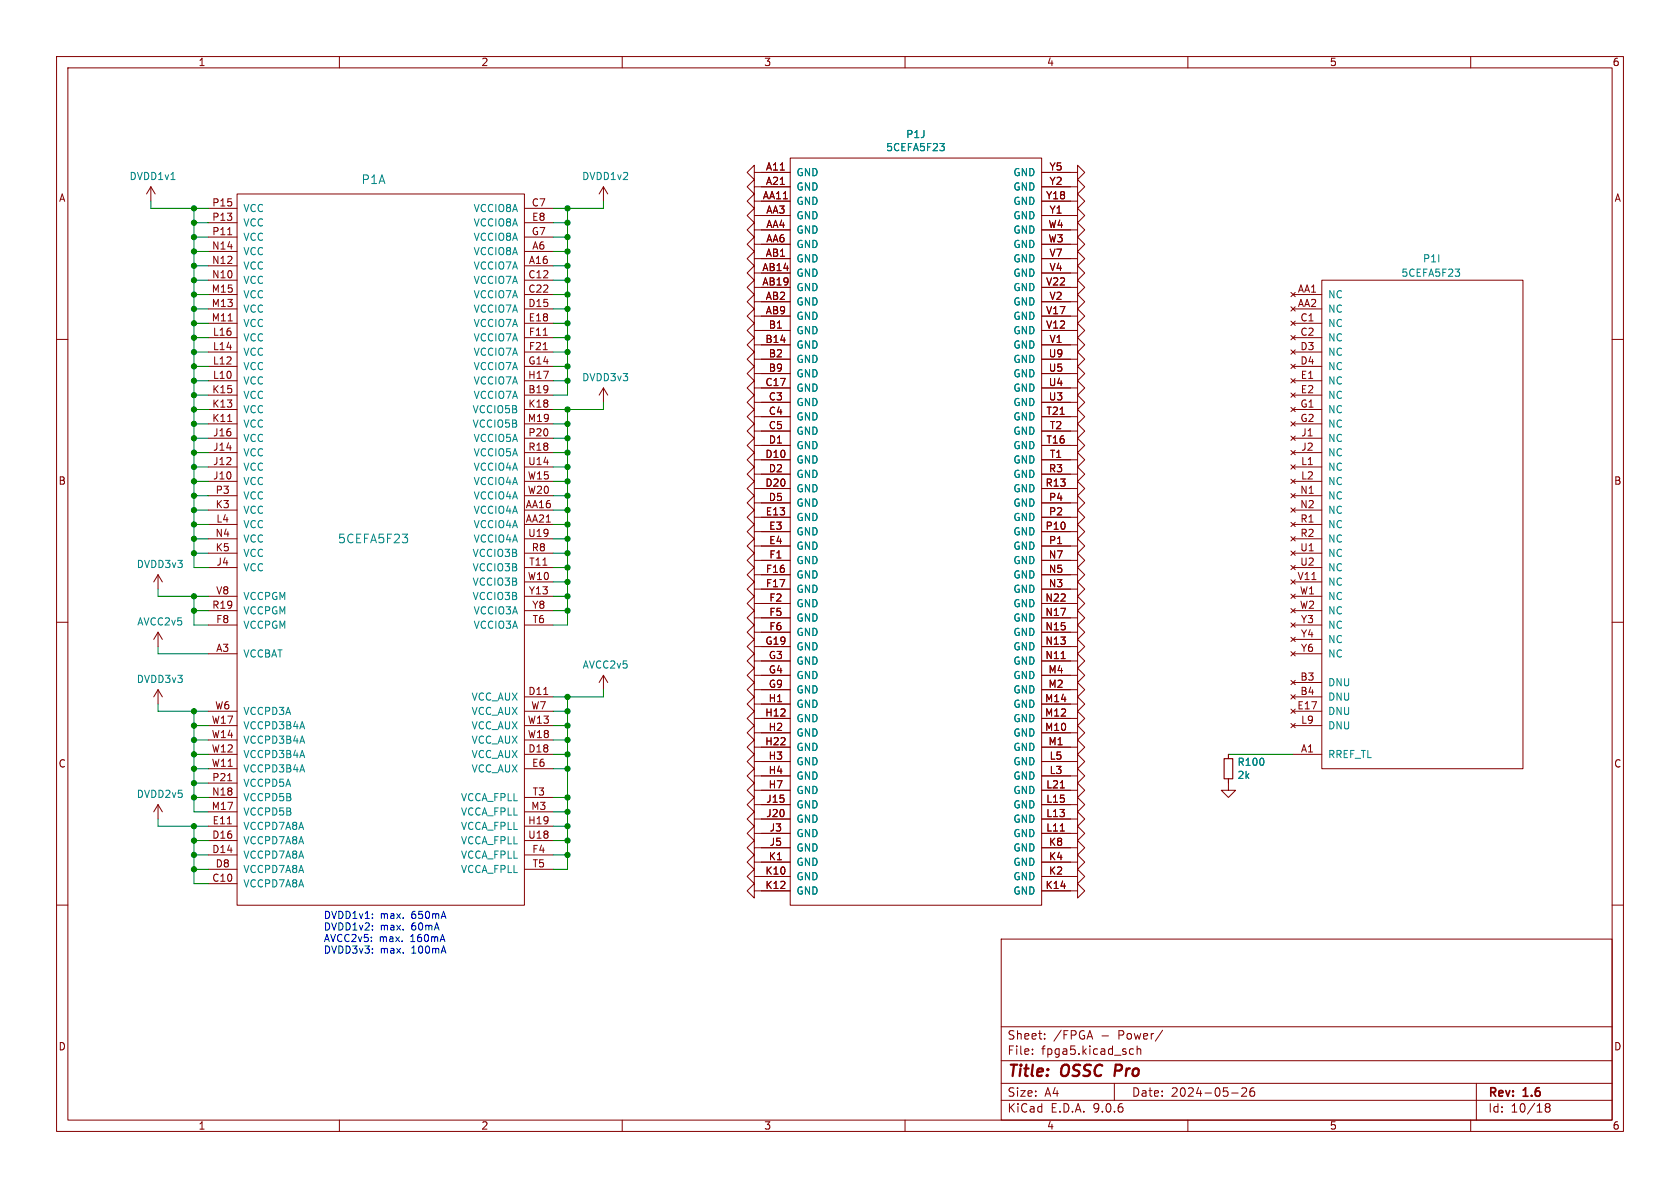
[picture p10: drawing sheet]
<svg xmlns="http://www.w3.org/2000/svg" width="297mm" height="210mm" viewBox="0 0 297 210" stroke-linecap="round" stroke-linejoin="round" font-family="sans-serif">
<g fill="none" stroke="#840000" stroke-width=".18">
<path d="M10 10h277v190h-277zM12 12h273v186h-273zM60 10v2M110 10v2M160 10v2M210 10v2M260 10v2M26.7 33l-.8 1.3M26.7 33l.7 1.3M26.7 33v2.6M36.8 36.8h5.1M36.8 39.4h5.1"/>
<path d="M41.9 34.3h50.8v125.7h-50.8zM92.7 36.8h5.1M92.7 39.4h5.1M106.7 33v2.6M106.7 33l-.8 1.3M106.7 33l.7 1.3M133.3 38.1v-1.3l-1.2 1.3 1.2 1.3v-1.3h6.4M133.3 35.6v-1.3l-1.2 1.3 1.2 1.2v-1.2h6.4M133.3 33v-1.2l-1.2 1.2 1.2 1.3v-1.3h6.4M133.3 30.5v-1.3l-1.2 1.3 1.2 1.3v-1.3h6.4M139.7 27.9h44.4v132.1h-44.4zM184.1 33h6.4v1.3l1.3-1.3-1.3-1.2v1.2"/>
<path d="M184.1 38.1h6.4v1.3l1.3-1.3-1.3-1.3v1.3M184.1 30.5h6.4v1.3l1.3-1.3-1.3-1.3v1.3M184.1 35.6h6.4v1.2l1.3-1.2-1.3-1.3v1.3M36.8 52.1h5.1M36.8 54.6h5.1M36.8 57.2h5.1M36.8 59.7h5.1M36.8 41.9h5.1M36.8 44.5h5.1M36.8 47h5.1M36.8 49.5h5.1M40.2 41.5h.8"/>
<path d="M40.3 56.7h.8M92.7 52.1h5.1M92.7 54.6h5.1M92.7 57.2h5.1M92.7 59.7h5.1M92.7 41.9h5.1M92.7 44.5h5.1M92.7 47h5.1M92.7 49.5h5.1M96 59.3h.8M133.3 55.9v-1.3l-1.2 1.3 1.2 1.3v-1.3h6.4M133.3 53.3v-1.2l-1.2 1.2 1.2 1.3v-1.3h6.4"/>
<path d="M133.3 43.2v-1.3l-1.2 1.3 1.2 1.3v-1.3h6.4M133.3 50.8v-1.3l-1.2 1.3 1.2 1.3v-1.3h6.4M133.3 48.3v-1.3l-1.2 1.3 1.2 1.2v-1.2h6.4M133.3 45.7v-1.2l-1.2 1.2 1.2 1.3v-1.3h6.4M133.3 58.4v-1.2l-1.2 1.2 1.2 1.3v-1.3h6.4M133.3 40.6v-1.2l-1.2 1.2 1.2 1.3v-1.3h6.4M184.1 48.3h6.4v1.2l1.3-1.2-1.3-1.3v1.3M184.1 53.3h6.4v1.3l1.3-1.3-1.3-1.2v1.2M184.1 50.8h6.4v1.3l1.3-1.3-1.3-1.3v1.3M184.1 55.9h6.4v1.3l1.3-1.3-1.3-1.3v1.3M184.1 58.4h6.4v1.3l1.3-1.3-1.3-1.2v1.2M184.1 43.2h6.4v1.3l1.3-1.3-1.3-1.3v1.3"/>
<path d="M184.1 45.7h6.4v1.3l1.3-1.3-1.3-1.2v1.2M184.1 40.6h6.4v1.3l1.3-1.3-1.3-1.2v1.2M228.2 51.7l.8 .8M228.2 54.2l.8 .8M228.2 56.8l.8 .7M228.2 59.3l.8 .8M228.6 52.1h5.1M228.6 54.6h5.1M228.6 57.2h5.1M228.6 59.7h5.1M229 51.7l-.8 .8M229 54.2l-.8 .8"/>
<path d="M229 56.8l-.8 .7M229 59.3l-.8 .8M233.7 49.5h35.5v86.4h-35.5zM10 60h2M36.8 62.2h5.1M36.8 64.8h5.1M36.8 67.3h5.1M36.8 69.9h5.1M36.8 72.4h5.1M36.8 74.9h5.1M36.8 77.5h5.1M40.2 74.5h.8"/>
<path d="M92.7 62.2h5.1M92.7 64.8h5.1M92.7 67.3h5.1M92.7 69.9h5.1M92.7 72.4h5.1M92.7 74.9h5.1M92.7 77.5h5.1M96 61.8h.8M106.7 68.6v2.5M106.7 68.6l-.8 1.3M106.7 68.6l.7 1.3M133.3 76.2v-1.3l-1.2 1.3 1.2 1.3v-1.3h6.4"/>
<path d="M133.3 78.7v-1.2l-1.2 1.2 1.2 1.3v-1.3h6.4M133.3 61v-1.3l-1.2 1.3 1.2 1.2v-1.2h6.4M133.3 63.5v-1.3l-1.2 1.3 1.2 1.3v-1.3h6.4M133.3 73.7v-1.3l-1.2 1.3 1.2 1.2v-1.2h6.4M133.3 68.6v-1.3l-1.2 1.3 1.2 1.3v-1.3h6.4M133.3 71.1v-1.2l-1.2 1.2 1.2 1.3v-1.3h6.4M133.3 66v-1.2l-1.2 1.2 1.2 1.3v-1.3h6.4M184.1 66h6.4v1.3l1.3-1.3-1.3-1.2v1.2M184.1 73.7h6.4v1.2l1.3-1.2-1.3-1.3v1.3M184.1 71.1h6.4v1.3l1.3-1.3-1.3-1.2v1.2M184.1 68.6h6.4v1.3l1.3-1.3-1.3-1.3v1.3M184.1 76.2h6.4v1.3l1.3-1.3-1.3-1.3v1.3"/>
<path d="M184.1 63.5h6.4v1.3l1.3-1.3-1.3-1.3v1.3M184.1 61h6.4v1.2l1.3-1.2-1.3-1.3v1.3M184.1 78.7h6.4v1.3l1.3-1.3-1.3-1.2v1.2M228.2 61.8l.8 .8M228.2 64.4l.8 .8M228.2 66.9l.8 .8M228.2 69.5l.8 .7M228.2 72l.8 .8M228.2 74.5l.8 .8M228.2 77.1l.8 .8M228.2 79.6l.8 .8M228.6 62.2h5.1"/>
<path d="M228.6 64.8h5.1M228.6 67.3h5.1M228.6 69.9h5.1M228.6 72.4h5.1M228.6 74.9h5.1M228.6 77.5h5.1M229 61.8l-.8 .8M229 64.4l-.8 .8M229 66.9l-.8 .8M229 69.5l-.8 .7M229 72l-.8 .8M229 74.5l-.8 .8"/>
<path d="M229 77.1l-.8 .8M229 79.6l-.8 .8M285 60h2M36.8 80h5.1M36.8 82.6h5.1M36.8 85.1h5.1M36.8 87.6h5.1M36.8 90.2h5.1M36.8 92.7h5.1M36.8 95.3h5.1M36.8 97.8h5.1M92.7 80h5.1"/>
<path d="M92.7 82.6h5.1M92.7 85.1h5.1M92.7 87.6h5.1M92.7 90.2h5.1M92.7 92.7h5.1M92.7 95.3h5.1M92.7 97.8h5.1M133.3 99.1v-1.3l-1.2 1.3 1.2 1.2v-1.2h6.4M133.3 94v-1.3l-1.2 1.3 1.2 1.3v-1.3h6.4M133.3 91.4v-1.2l-1.2 1.2 1.2 1.3v-1.3h6.4M133.3 96.5v-1.2l-1.2 1.2 1.2 1.3v-1.3h6.4M133.3 88.9v-1.3l-1.2 1.3 1.2 1.3v-1.3h6.4"/>
<path d="M133.3 86.4v-1.3l-1.2 1.3 1.2 1.2v-1.2h6.4M133.3 81.3v-1.3l-1.2 1.3 1.2 1.3v-1.3h6.4M133.3 83.8v-1.2l-1.2 1.2 1.2 1.3v-1.3h6.4M184.1 86.4h6.4v1.2l1.3-1.2-1.3-1.3v1.3M184.1 96.5h6.4v1.3l1.3-1.3-1.3-1.2v1.2M184.1 88.9h6.4v1.3l1.3-1.3-1.3-1.3v1.3M184.1 91.4h6.4v1.3l1.3-1.3-1.3-1.2v1.2M184.1 94h6.4v1.3l1.3-1.3-1.3-1.3v1.3M184.1 83.8h6.4v1.3l1.3-1.3-1.3-1.2v1.2M184.1 99.1h6.4v1.2l1.3-1.2-1.3-1.3v1.3M184.1 81.3h6.4v1.3l1.3-1.3-1.3-1.3v1.3M228.2 82.2l.8 .7"/>
<path d="M228.2 84.7l.8 .8M228.2 87.2l.8 .8M228.2 89.8l.8 .8M228.2 92.3l.8 .8M228.2 94.9l.8 .7M228.2 97.4l.8 .8M228.2 99.9l.8 .8M228.6 80h5.1M228.6 82.6h5.1M228.6 85.1h5.1M228.6 87.6h5.1M228.6 90.2h5.1"/>
<path d="M228.6 92.7h5.1M228.6 95.3h5.1M228.6 97.8h5.1M229 82.2l-.8 .7M229 84.7l-.8 .8M229 87.2l-.8 .8M229 89.8l-.8 .8M229 92.3l-.8 .8M229 94.9l-.8 .7M229 97.4l-.8 .8M229 99.9l-.8 .8M10 110h2"/>
<path d="M27.9 101.6v2.5M27.9 111.8v2.5M27.9 101.6l-.7 1.3M27.9 101.6l.8 1.3M27.9 111.8l-.7 1.2M27.9 111.8l.8 1.2M36.8 100.3h5.1M36.8 105.4h5.1M36.8 108h5.1M36.8 110.5h5.1M36.8 115.6h5.1M92.7 100.3h5.1"/>
<path d="M92.7 102.9h5.1M92.7 105.4h5.1M92.7 108h5.1M92.7 110.5h5.1M106.7 119.4l-.8 1.3M106.7 119.4l.7 1.3M106.7 119.4v2.5M133.3 119.4v-1.3l-1.2 1.3 1.2 1.3v-1.3h6.4M133.3 116.8v-1.2l-1.2 1.2 1.2 1.3v-1.3h6.4M133.3 114.3v-1.3l-1.2 1.3 1.2 1.3v-1.3h6.4M133.3 104.1v-1.2l-1.2 1.2 1.2 1.3v-1.3h6.4M133.3 109.2v-1.2l-1.2 1.2 1.2 1.3v-1.3h6.4"/>
<path d="M133.3 106.7v-1.3l-1.2 1.3 1.2 1.3v-1.3h6.4M133.3 101.6v-1.3l-1.2 1.3 1.2 1.3v-1.3h6.4M133.3 111.8v-1.3l-1.2 1.3 1.2 1.2v-1.2h6.4M184.1 109.2h6.4v1.3l1.3-1.3-1.3-1.2v1.2M184.1 101.6h6.4v1.3l1.3-1.3-1.3-1.3v1.3M184.1 104.1h6.4v1.3l1.3-1.3-1.3-1.2v1.2M184.1 106.7h6.4v1.3l1.3-1.3-1.3-1.3v1.3M184.1 111.8h6.4v1.2l1.3-1.2-1.3-1.3v1.3M184.1 116.8h6.4v1.3l1.3-1.3-1.3-1.2v1.2M184.1 119.4h6.4v1.3l1.3-1.3-1.3-1.3v1.3M184.1 114.3h6.4v1.3l1.3-1.3-1.3-1.3v1.3M187.6 116.4h.7"/>
<path d="M228.2 102.5l.8 .8M228.2 105l.8 .8M228.2 107.6l.8 .7M228.2 110.1l.8 .8M228.2 112.6l.8 .8M228.2 115.2l.8 .8M228.6 100.3h5.1M228.6 102.9h5.1M228.6 105.4h5.1M228.6 108h5.1M228.6 110.5h5.1M228.6 113h5.1"/>
<path d="M228.6 115.6h5.1M229 102.5l-.8 .8M229 105l-.8 .8M229 107.6l-.8 .7M229 110.1l-.8 .8M229 112.6l-.8 .8M229 115.2l-.8 .8M285 110h2M27.9 121.9v2.6M27.9 121.9l-.7 1.3M27.9 121.9l.8 1.3M36.8 125.7h5.1"/>
<path d="M36.8 128.3h5.1M36.8 133.4h5.1M36.8 130.8h5.1M36.8 135.9h5.1M36.8 138.4h5.1M40.2 138h.8M92.7 123.2h5.1M92.7 125.7h5.1M92.7 128.3h5.1M92.7 133.4h5.1M92.7 130.8h5.1M92.7 135.9h5.1"/>
<path d="M96.1 122.8h.8M133.3 127v-1.3l-1.2 1.3 1.2 1.3v-1.3h6.4M133.3 121.9v-1.2l-1.2 1.2 1.2 1.3v-1.3h6.4M133.3 124.5v-1.3l-1.2 1.3 1.2 1.2v-1.2h6.4M133.3 132.1v-1.3l-1.2 1.3 1.2 1.3v-1.3h6.4M133.3 129.5v-1.2l-1.2 1.2 1.2 1.3v-1.3h6.4M133.3 137.2v-1.3l-1.2 1.3 1.2 1.2v-1.2h6.4M133.3 139.7v-1.3l-1.2 1.3 1.2 1.3v-1.3h6.4M133.3 134.6v-1.2l-1.2 1.2 1.2 1.3v-1.3h6.4M184.1 127h6.4v1.3l1.3-1.3-1.3-1.3v1.3M184.1 121.9h6.4v1.3l1.3-1.3-1.3-1.2v1.2M184.1 124.5h6.4v1.2l1.3-1.2-1.3-1.3v1.3"/>
<path d="M184.1 129.5h6.4v1.3l1.3-1.3-1.3-1.2v1.2M184.1 132.1h6.4v1.3l1.3-1.3-1.3-1.3v1.3M184.1 137.2h6.4v1.2l1.3-1.2-1.3-1.3v1.3M184.1 139.7h6.4v1.3l1.3-1.3-1.3-1.3v1.3M184.1 134.6h6.4v1.3l1.3-1.3-1.3-1.2v1.2M187.4 139.3h.8M217.2 137.7v2h-1.3l1.3 1.3 1.2-1.3h-1.2M217.2 133.4v.7M228.2 120.3l.8 .7M228.2 122.8l.8 .8M228.2 125.3l.8 .8M228.2 127.9l.8 .8"/>
<path d="M228.6 120.7h5.1M228.6 123.2h5.1M228.6 125.7h5.1M228.6 128.3h5.1M228.6 133.4h5.1M229 120.3l-.8 .7M229 122.8l-.8 .8M229 125.3l-.8 .8M229 127.9l-.8 .8M27.9 142.2l-.7 1.3M27.9 142.2l.8 1.3M27.9 142.2v2.6"/>
<path d="M36.8 141h5.1M36.8 143.5h5.1M36.8 146.1h5.1M36.8 148.6h5.1M36.8 151.1h5.1M36.8 153.7h5.1M36.8 156.2h5.1M40.2 145.6h.7M92.7 141h5.1M92.7 143.5h5.1M92.7 146.1h5.1M92.7 148.6h5.1"/>
<path d="M92.7 151.1h5.1M92.7 153.7h5.1M133.3 149.9v-1.3l-1.2 1.3 1.2 1.2v-1.2h6.4M133.3 142.2v-1.2l-1.2 1.2 1.2 1.3v-1.3h6.4M133.3 152.4v-1.3l-1.2 1.3 1.2 1.3v-1.3h6.4M133.3 147.3v-1.2l-1.2 1.2 1.2 1.3v-1.3h6.4M133.3 144.8v-1.3l-1.2 1.3 1.2 1.3v-1.3h6.4M133.3 154.9v-1.2l-1.2 1.2 1.2 1.3v-1.3h6.4M133.3 157.5v-1.3l-1.2 1.3 1.2 1.3v-1.3h6.4M184.1 154.9h6.4v1.3l1.3-1.3-1.3-1.2v1.2M184.1 144.8h6.4v1.3l1.3-1.3-1.3-1.3v1.3M184.1 147.3h6.4v1.3l1.3-1.3-1.3-1.2v1.2"/>
<path d="M184.1 149.9h6.4v1.2l1.3-1.2-1.3-1.3v1.3M184.1 152.4h6.4v1.3l1.3-1.3-1.3-1.3v1.3M184.1 157.5h6.4v1.3l1.3-1.3-1.3-1.3v1.3M184.1 142.2h6.4v1.3l1.3-1.3-1.3-1.2v1.2M187.4 146.9h.8M10 160h2M177 166h108v32h-108zM285 160h2M60 198v2M110 198v2M160 198v2M177 194.5h108"/>
<path d="M177 191.5h108M177 187.5h108M177 181.5h108M182.5 186.3v.1M182.5 185.5v.1M184.7 183.6v.1M184.7 182.8v.1M197 191.5v3M199.7 186.3l.3 .1 .4-.1M200.4 185.5l-.4-.1-.3 .1M201 185.5l.2-.1 .4 .1 .1 .9M201 184.9v1.5"/>
<path d="M205.5 182.1l-1.3 2M210 198v2M217.7 193.2h1.2M219.5 192.4l.6-.1 .2 .1 .1 .3-.9 1.1h.9M221.7 192.3a.59 .59 0 0 0-.7 .6v.6l.1 .2 .4 .1 .2-.1 .1-.5-.1-.3h-.5l-.2 .3M260 198v2M261 191.5v6.5M273.5 195.7l-.3-.2 .3-.4 .4 .1 .1 .2-.3 .3M273.5 195.7l-.3 .3v.5l.3 .1 .4-.1 .1-.2v-.4l-.3-.2M273.5 195.7h.2"/>
</g>
<path d="M197.3 188.2l-.3 2" fill="none" stroke="#840000" stroke-width=".4"/>
<path d="M216.4 134.1h1.5v3.6h-1.5z" fill="none" stroke="#840000" stroke-width=".2"/>
<path d="M30.2 31.7h.8M166.2 25.4h.7l-.4 .5M166.8 25.9l.1 .2-.1 .5M257.3 47.6h.7l-.4 .5M257.9 48.1l.1 .2-.1 .5M71.1 94.4h1l-.5 .6M72 95.1v.7" fill="none" stroke="#008484" stroke-width=".18"/>
<g fill="none" stroke="#008400" stroke-width=".18">
<path d="M26.7 35.6v1.2h10.1M34.3 39.4h2.5M34.3 36.8v63.5h2.5M97.8 39.4h2.5M100.3 36.8v33.1h-2.5M106.7 35.6v1.2h-8.9M34.3 47h2.5M34.3 49.5h2.5M34.3 44.5h2.5M34.3 41.9h2.5M34.3 54.6h2.5M34.3 57.2h2.5"/>
<path d="M34.3 59.7h2.5M34.3 52.1h2.5M97.8 47h2.5M97.8 49.5h2.5M97.8 44.5h2.5M97.8 41.9h2.5M97.8 54.6h2.5M97.8 57.2h2.5M97.8 59.7h2.5M97.8 52.1h2.5M34.3 62.2h2.5M34.3 64.8h2.5"/>
<path d="M34.3 67.3h2.5M34.3 69.9h2.5M34.3 74.9h2.5M34.3 77.5h2.5M34.3 72.4h2.5M97.8 62.2h2.5M97.8 64.8h2.5M97.8 67.3h2.5M97.8 74.9h2.5M97.8 77.5h2.5M100.3 72.4v38.1h-2.5M106.7 71.1v1.3h-8.9"/>
<path d="M34.3 90.2h2.5M34.3 85.1h2.5M34.3 87.6h2.5M34.3 95.3h2.5M34.3 97.8h2.5M34.3 82.6h2.5M34.3 80h2.5M34.3 92.7h2.5M97.8 90.2h2.5M97.8 85.1h2.5M97.8 87.6h2.5M97.8 95.3h2.5"/>
<path d="M97.8 97.8h2.5M97.8 82.6h2.5M97.8 80h2.5M97.8 92.7h2.5M27.9 104.1v1.3h8.9M27.9 114.3v1.3h8.9M34.3 105.4v5.1h2.5M34.3 108h2.5M97.8 108h2.5M97.8 105.4h2.5M97.8 100.3h2.5M97.8 102.9h2.5"/>
<path d="M27.9 124.5v1.2h8.9M34.3 133.4h2.5M34.3 135.9h2.5M34.3 130.8h2.5M34.3 125.7v17.8h2.5M34.3 128.3h2.5M34.3 138.4h2.5M97.8 133.4h2.5M97.8 135.9h2.5M97.8 130.8h2.5M97.8 128.3h2.5M97.8 125.7h2.5"/>
<path d="M100.3 123.2v30.5h-2.5M106.7 121.9v1.3h-8.9M217.2 133.4h11.4M27.9 144.8v1.3h8.9M34.3 141h2.5M34.3 148.6h2.5M34.3 151.1h2.5M34.3 153.7h2.5M34.3 146.1v10.1h2.5M97.8 141h2.5M97.8 148.6h2.5M97.8 151.1h2.5"/>
<path d="M97.8 143.5h2.5M97.8 146.1h2.5"/>
</g>
<g fill="#008400" stroke="#008400" stroke-width=".18">
<circle cx="34.3" cy="92.7" r=".46"/>
<circle cx="34.3" cy="95.3" r=".46"/>
<circle cx="34.3" cy="77.5" r=".46"/>
<circle cx="34.3" cy="80" r=".46"/>
<circle cx="34.3" cy="82.6" r=".46"/>
<circle cx="34.3" cy="90.2" r=".46"/>
<circle cx="34.3" cy="85.1" r=".46"/>
<circle cx="34.3" cy="87.6" r=".46"/>
<circle cx="34.3" cy="72.4" r=".46"/>
<circle cx="34.3" cy="74.9" r=".46"/>
<circle cx="34.3" cy="125.7" r=".46"/>
<circle cx="34.3" cy="128.3" r=".46"/>
<circle cx="34.3" cy="130.8" r=".46"/>
<circle cx="34.3" cy="105.4" r=".46"/>
<circle cx="34.3" cy="97.8" r=".46"/>
<circle cx="34.3" cy="108" r=".46"/>
<circle cx="34.3" cy="52.1" r=".46"/>
<circle cx="34.3" cy="49.5" r=".46"/>
<circle cx="34.3" cy="62.2" r=".46"/>
<circle cx="34.3" cy="64.8" r=".46"/>
<circle cx="34.3" cy="59.7" r=".46"/>
<circle cx="34.3" cy="57.2" r=".46"/>
<circle cx="34.3" cy="36.8" r=".46"/>
<circle cx="34.3" cy="39.4" r=".46"/>
<circle cx="34.3" cy="67.3" r=".46"/>
<circle cx="34.3" cy="69.9" r=".46"/>
<circle cx="34.3" cy="44.5" r=".46"/>
<circle cx="34.3" cy="47" r=".46"/>
<circle cx="34.3" cy="41.9" r=".46"/>
<circle cx="34.3" cy="54.6" r=".46"/>
<circle cx="34.3" cy="135.9" r=".46"/>
<circle cx="34.3" cy="138.4" r=".46"/>
<circle cx="34.3" cy="141" r=".46"/>
<circle cx="34.3" cy="146.1" r=".46"/>
<circle cx="34.3" cy="148.6" r=".46"/>
<circle cx="34.3" cy="151.1" r=".46"/>
<circle cx="34.3" cy="133.4" r=".46"/>
<circle cx="34.3" cy="153.7" r=".46"/>
<circle cx="100.3" cy="102.9" r=".46"/>
<circle cx="100.3" cy="105.4" r=".46"/>
<circle cx="100.3" cy="128.3" r=".46"/>
<circle cx="100.3" cy="100.3" r=".46"/>
<circle cx="100.3" cy="97.8" r=".46"/>
<circle cx="100.3" cy="108" r=".46"/>
<circle cx="100.3" cy="125.7" r=".46"/>
<circle cx="100.3" cy="123.2" r=".46"/>
<circle cx="100.3" cy="87.6" r=".46"/>
<circle cx="100.3" cy="90.2" r=".46"/>
<circle cx="100.3" cy="85.1" r=".46"/>
<circle cx="100.3" cy="82.6" r=".46"/>
<circle cx="100.3" cy="80" r=".46"/>
<circle cx="100.3" cy="77.5" r=".46"/>
<circle cx="100.3" cy="95.3" r=".46"/>
<circle cx="100.3" cy="92.7" r=".46"/>
<circle cx="100.3" cy="67.3" r=".46"/>
<circle cx="100.3" cy="64.8" r=".46"/>
<circle cx="100.3" cy="72.4" r=".46"/>
<circle cx="100.3" cy="74.9" r=".46"/>
<circle cx="100.3" cy="57.2" r=".46"/>
<circle cx="100.3" cy="62.2" r=".46"/>
<circle cx="100.3" cy="59.7" r=".46"/>
<circle cx="100.3" cy="54.6" r=".46"/>
<circle cx="100.3" cy="52.1" r=".46"/>
<circle cx="100.3" cy="44.5" r=".46"/>
<circle cx="100.3" cy="41.9" r=".46"/>
<circle cx="100.3" cy="49.5" r=".46"/>
<circle cx="100.3" cy="47" r=".46"/>
<circle cx="100.3" cy="39.4" r=".46"/>
<circle cx="100.3" cy="36.8" r=".46"/>
<circle cx="100.3" cy="143.5" r=".46"/>
<circle cx="100.3" cy="146.1" r=".46"/>
<circle cx="100.3" cy="130.8" r=".46"/>
<circle cx="100.3" cy="148.6" r=".46"/>
<circle cx="100.3" cy="151.1" r=".46"/>
<circle cx="100.3" cy="133.4" r=".46"/>
<circle cx="100.3" cy="135.9" r=".46"/>
<circle cx="100.3" cy="141" r=".46"/>
</g>
<g font-size="2.8" fill="#840000">
<text x="178" y="190.9">Title:</text>
<text x="187.7" y="190.9">OSSC</text>
<text x="197.9" y="190.9">Pro</text>
</g>
<g font-size="2.1" fill="#008484">
<text x="63.8" y="32.7">P1A</text>
<text x="59.7" y="96.2">5CEFA5F23</text>
</g>
<g font-size="2.1" fill="#840000">
<text x="178" y="184">Sheet:</text>
<text x="186.2" y="184">/FPGA</text>
<text x="194.7" y="184">-</text>
<text x="197.8" y="184">Power/</text>
<text x="178" y="186.7">File:</text>
<text x="184.1" y="186.7">fpga5.kicad_sch</text>
<text x="178" y="196.9">KiCad</text>
<text x="178" y="194.1">Size:</text>
<text x="184.7" y="194.1">A4</text>
<text x="185.7" y="196.9">E.D.A.</text>
<text x="193.3" y="196.9">9.0.6</text>
<text x="200" y="194.1">Date:</text>
<text x="207" y="194.1">2024-05-26</text>
<text x="263" y="194.3">Rev:</text>
<text x="263" y="196.9">Id:</text>
<text x="267.1" y="196.9">10/18</text>
<text x="269.4" y="194.3">1.6</text>
</g>
<g font-size="1.8" fill="#840000">
<text x="35" y="11.9">1</text>
<text x="85" y="11.9">2</text>
<text x="135" y="11.9">3</text>
<text x="185" y="11.9">4</text>
<text x="235" y="11.9">5</text>
<text x="285" y="11.9">6</text>
<text x="10.3" y="35.9">A</text>
<text x="134.8" y="35.3">AA11</text>
<text x="135.3" y="30.2">A11</text>
<text x="135.3" y="32.8">A21</text>
<text x="184.8" y="35.3">Y18</text>
<text x="185.4" y="30.2">Y5</text>
<text x="185.4" y="32.8">Y2</text>
<text x="285.3" y="35.9">A</text>
<text x="37.4" y="36.6">P15</text>
<text x="37.4" y="39.1">P13</text>
<text x="37.4" y="41.7">P11</text>
<text x="93.9" y="36.6">C7</text>
<text x="93.9" y="41.7">G7</text>
<text x="94" y="39.1">E8</text>
<text x="135.4" y="37.8">AA3</text>
<text x="135.4" y="40.4">AA4</text>
<text x="185.3" y="40.4">W4</text>
<text x="185.4" y="37.8">Y1</text>
<text x="37.4" y="44.2">N14</text>
<text x="37.4" y="46.7">N12</text>
<text x="93.4" y="46.7">A16</text>
<text x="94" y="44.2">A6</text>
<text x="135.3" y="45.5">AB1</text>
<text x="135.4" y="42.9">AA6</text>
<text x="185.3" y="42.9">W3</text>
<text x="185.4" y="45.5">V7</text>
<text x="37.3" y="51.8">M15</text>
<text x="37.4" y="49.3">N10</text>
<text x="93.3" y="49.3">C12</text>
<text x="93.3" y="51.8">C22</text>
<text x="134.7" y="48">AB14</text>
<text x="134.7" y="50.5">AB19</text>
<text x="135.3" y="53.1">AB2</text>
<text x="184.8" y="50.5">V22</text>
<text x="185.4" y="48">V4</text>
<text x="185.4" y="53.1">V2</text>
<text x="229.3" y="51.8">AA1</text>
<text x="37.3" y="54.4">M13</text>
<text x="37.3" y="56.9">M11</text>
<text x="37.5" y="59.4">L16</text>
<text x="93.3" y="54.4">D15</text>
<text x="93.4" y="56.9">E18</text>
<text x="93.4" y="59.4">F11</text>
<text x="135.3" y="55.6">AB9</text>
<text x="135.8" y="58.2">B1</text>
<text x="184.8" y="55.6">V17</text>
<text x="184.8" y="58.2">V12</text>
<text x="229.3" y="54.4">AA2</text>
<text x="229.8" y="56.9">C1</text>
<text x="229.8" y="59.4">C2</text>
<text x="37.5" y="62">L14</text>
<text x="37.5" y="64.5">L12</text>
<text x="93.3" y="64.5">G14</text>
<text x="93.4" y="62">F21</text>
<text x="135.2" y="60.7">B14</text>
<text x="135.8" y="63.2">B2</text>
<text x="135.8" y="65.8">B9</text>
<text x="185.3" y="63.2">U9</text>
<text x="185.3" y="65.8">U5</text>
<text x="185.4" y="60.7">V1</text>
<text x="229.8" y="62">D3</text>
<text x="229.8" y="64.5">D4</text>
<text x="37.4" y="69.6">K15</text>
<text x="37.5" y="67.1">L10</text>
<text x="93.3" y="67.1">H17</text>
<text x="93.3" y="69.6">B19</text>
<text x="135.2" y="68.3">C17</text>
<text x="135.8" y="70.9">C3</text>
<text x="185.3" y="68.3">U4</text>
<text x="185.3" y="70.9">U3</text>
<text x="229.9" y="67.1">E1</text>
<text x="229.9" y="69.6">E2</text>
<text x="37.4" y="72.1">K13</text>
<text x="37.4" y="74.7">K11</text>
<text x="37.6" y="77.2">J16</text>
<text x="93.2" y="74.7">M19</text>
<text x="93.3" y="72.1">K18</text>
<text x="93.3" y="77.2">P20</text>
<text x="135.8" y="73.4">C4</text>
<text x="135.8" y="75.9">C5</text>
<text x="184.9" y="73.4">T21</text>
<text x="185.5" y="75.9">T2</text>
<text x="229.8" y="72.1">G1</text>
<text x="229.8" y="74.7">G2</text>
<text x="229.9" y="77.2">J1</text>
<text x="37.6" y="79.8">J14</text>
<text x="37.6" y="82.3">J12</text>
<text x="93.3" y="82.3">U14</text>
<text x="93.3" y="79.8">R18</text>
<text x="135.2" y="81">D10</text>
<text x="135.8" y="78.5">D1</text>
<text x="135.8" y="83.6">D2</text>
<text x="184.9" y="78.5">T16</text>
<text x="185.3" y="83.6">R3</text>
<text x="185.5" y="81">T1</text>
<text x="229.9" y="82.3">L1</text>
<text x="229.9" y="79.8">J2</text>
<text x="10.3" y="85.9">B</text>
<text x="37.6" y="84.8">J10</text>
<text x="38" y="87.4">P3</text>
<text x="38" y="89.9">K3</text>
<text x="92.9" y="89.9">AA16</text>
<text x="93.2" y="84.8">W15</text>
<text x="93.2" y="87.4">W20</text>
<text x="135.2" y="86.1">D20</text>
<text x="135.8" y="88.6">D5</text>
<text x="184.7" y="86.1">R13</text>
<text x="185.3" y="88.6">P4</text>
<text x="229.8" y="87.4">N1</text>
<text x="229.8" y="89.9">N2</text>
<text x="229.9" y="84.8">L2</text>
<text x="285.3" y="85.9">B</text>
<text x="38" y="95">N4</text>
<text x="38.1" y="92.5">L4</text>
<text x="92.9" y="92.5">AA21</text>
<text x="93.3" y="95">U19</text>
<text x="135.3" y="91.2">E13</text>
<text x="135.9" y="93.7">E3</text>
<text x="184.7" y="93.7">P10</text>
<text x="185.3" y="91.2">P2</text>
<text x="229.8" y="92.5">R1</text>
<text x="229.8" y="95">R2</text>
<text x="38" y="97.5">K5</text>
<text x="38.2" y="100.1">J4</text>
<text x="93.5" y="100.1">T11</text>
<text x="93.9" y="97.5">R8</text>
<text x="135.3" y="101.3">F16</text>
<text x="135.9" y="96.3">E4</text>
<text x="135.9" y="98.8">F1</text>
<text x="185.3" y="98.8">N7</text>
<text x="185.3" y="101.3">N5</text>
<text x="185.3" y="96.3">P1</text>
<text x="229.8" y="97.5">U1</text>
<text x="229.8" y="100.1">U2</text>
<text x="37.4" y="107.7">R19</text>
<text x="38.1" y="105.2">V8</text>
<text x="93.2" y="102.6">W10</text>
<text x="93.4" y="105.2">Y13</text>
<text x="94" y="107.7">Y8</text>
<text x="135.3" y="103.9">F17</text>
<text x="135.9" y="106.4">F2</text>
<text x="184.7" y="106.4">N22</text>
<text x="185.3" y="103.9">N3</text>
<text x="229.3" y="102.6">V11</text>
<text x="229.7" y="105.2">W1</text>
<text x="229.7" y="107.7">W2</text>
<text x="38.1" y="110.2">F8</text>
<text x="94.1" y="110.2">T6</text>
<text x="135.9" y="109">F5</text>
<text x="135.9" y="111.5">F6</text>
<text x="184.7" y="109">N17</text>
<text x="184.7" y="111.5">N15</text>
<text x="229.9" y="110.2">Y3</text>
<text x="229.9" y="112.8">Y4</text>
<text x="38.1" y="115.3">A3</text>
<text x="135.2" y="114">G19</text>
<text x="135.8" y="116.6">G3</text>
<text x="135.8" y="119.1">G4</text>
<text x="184.7" y="114">N13</text>
<text x="184.7" y="116.6">N11</text>
<text x="185.3" y="119.1">M4</text>
<text x="229.9" y="115.3">Y6</text>
<text x="37.9" y="125.5">W6</text>
<text x="93.3" y="122.9">D11</text>
<text x="93.8" y="125.5">W7</text>
<text x="135.8" y="124.2">H1</text>
<text x="135.8" y="121.7">G9</text>
<text x="184.7" y="124.2">M14</text>
<text x="185.3" y="121.7">M2</text>
<text x="229.3" y="125.5">E17</text>
<text x="229.8" y="120.4">B3</text>
<text x="229.8" y="122.9">B4</text>
<text x="37.3" y="128">W17</text>
<text x="37.3" y="130.6">W14</text>
<text x="93.2" y="128">W13</text>
<text x="93.2" y="130.6">W18</text>
<text x="135.2" y="126.7">H12</text>
<text x="135.2" y="131.8">H22</text>
<text x="135.8" y="129.3">H2</text>
<text x="184.7" y="126.7">M12</text>
<text x="184.7" y="129.3">M10</text>
<text x="185.3" y="131.8">M1</text>
<text x="229.9" y="128">L9</text>
<text x="10.3" y="135.9">C</text>
<text x="37.3" y="133.1">W12</text>
<text x="37.3" y="135.6">W11</text>
<text x="93.3" y="133.1">D18</text>
<text x="94" y="135.6">E6</text>
<text x="135.8" y="134.4">H3</text>
<text x="135.8" y="136.9">H4</text>
<text x="185.5" y="134.4">L5</text>
<text x="185.5" y="136.9">L3</text>
<text x="229.9" y="133.1">A1</text>
<text x="285.3" y="135.9">C</text>
<text x="37.3" y="143.3">M17</text>
<text x="37.4" y="140.7">N18</text>
<text x="37.4" y="138.2">P21</text>
<text x="93.8" y="143.3">M3</text>
<text x="94.1" y="140.7">T3</text>
<text x="135.4" y="142">J15</text>
<text x="135.8" y="139.4">H7</text>
<text x="184.9" y="139.4">L21</text>
<text x="184.9" y="142">L15</text>
<text x="37.4" y="148.3">D16</text>
<text x="37.5" y="145.8">E11</text>
<text x="93.3" y="145.8">H19</text>
<text x="93.3" y="148.3">U18</text>
<text x="135.4" y="144.5">J20</text>
<text x="136" y="147.1">J3</text>
<text x="136" y="149.6">J5</text>
<text x="184.9" y="144.5">L13</text>
<text x="184.9" y="147.1">L11</text>
<text x="185.3" y="149.6">K8</text>
<text x="37.4" y="150.9">D14</text>
<text x="37.4" y="156">C10</text>
<text x="38" y="153.4">D8</text>
<text x="94" y="150.9">F4</text>
<text x="94.1" y="153.4">T5</text>
<text x="135.2" y="154.7">K10</text>
<text x="135.8" y="152.1">K1</text>
<text x="185.3" y="152.1">K4</text>
<text x="185.3" y="154.7">K2</text>
<text x="135.2" y="157.2">K12</text>
<text x="184.7" y="157.2">K14</text>
<text x="10.3" y="185.9">D</text>
<text x="285.3" y="185.9">D</text>
<text x="35" y="199.9">1</text>
<text x="85" y="199.9">2</text>
<text x="135" y="199.9">3</text>
<text x="185" y="199.9">4</text>
<text x="235" y="199.9">5</text>
<text x="285" y="199.9">6</text>
</g>
<g font-size="1.8" fill="#008484">
<text x="156.6" y="26.9">5CEFA5F23</text>
<text x="160.1" y="24.6">P1J</text>
<text x="22.8" y="32">DVDD1v1</text>
<text x="102.8" y="32">DVDD1v2</text>
<text x="140.7" y="31.3">GND</text>
<text x="140.7" y="33.9">GND</text>
<text x="179.1" y="31.3">GND</text>
<text x="179.1" y="33.9">GND</text>
<text x="42.9" y="37.7">VCC</text>
<text x="42.9" y="40.2">VCC</text>
<text x="83.6" y="37.7">VCCIO8A</text>
<text x="83.6" y="40.2">VCCIO8A</text>
<text x="140.7" y="36.4">GND</text>
<text x="140.7" y="39">GND</text>
<text x="140.7" y="41.5">GND</text>
<text x="179.1" y="36.4">GND</text>
<text x="179.1" y="39">GND</text>
<text x="179.1" y="41.5">GND</text>
<text x="42.9" y="42.8">VCC</text>
<text x="42.9" y="45.3">VCC</text>
<text x="42.9" y="47.9">VCC</text>
<text x="83.6" y="42.8">VCCIO8A</text>
<text x="83.6" y="45.3">VCCIO8A</text>
<text x="83.6" y="47.9">VCCIO7A</text>
<text x="140.7" y="44">GND</text>
<text x="140.7" y="46.6">GND</text>
<text x="179.1" y="44">GND</text>
<text x="179.1" y="46.6">GND</text>
<text x="251.5" y="46.6">P1I</text>
<text x="42.9" y="50.4">VCC</text>
<text x="42.9" y="52.9">VCC</text>
<text x="83.6" y="50.4">VCCIO7A</text>
<text x="83.6" y="52.9">VCCIO7A</text>
<text x="140.7" y="49.1">GND</text>
<text x="140.7" y="51.7">GND</text>
<text x="179.1" y="49.1">GND</text>
<text x="179.1" y="51.7">GND</text>
<text x="234.7" y="52.9">NC</text>
<text x="247.7" y="49.1">5CEFA5F23</text>
<text x="42.9" y="55.5">VCC</text>
<text x="42.9" y="58">VCC</text>
<text x="83.6" y="55.5">VCCIO7A</text>
<text x="83.6" y="58">VCCIO7A</text>
<text x="140.7" y="54.2">GND</text>
<text x="140.7" y="56.7">GND</text>
<text x="140.7" y="59.3">GND</text>
<text x="179.1" y="54.2">GND</text>
<text x="179.1" y="56.7">GND</text>
<text x="179.1" y="59.3">GND</text>
<text x="234.7" y="55.5">NC</text>
<text x="234.7" y="58">NC</text>
<text x="42.9" y="60.6">VCC</text>
<text x="42.9" y="63.1">VCC</text>
<text x="42.9" y="65.6">VCC</text>
<text x="83.6" y="60.6">VCCIO7A</text>
<text x="83.6" y="63.1">VCCIO7A</text>
<text x="83.6" y="65.6">VCCIO7A</text>
<text x="140.7" y="61.8">GND</text>
<text x="140.7" y="64.4">GND</text>
<text x="179.1" y="61.8">GND</text>
<text x="179.1" y="64.4">GND</text>
<text x="234.7" y="60.6">NC</text>
<text x="234.7" y="63.1">NC</text>
<text x="234.7" y="65.6">NC</text>
<text x="42.9" y="68.2">VCC</text>
<text x="42.9" y="70.7">VCC</text>
<text x="83.6" y="68.2">VCCIO7A</text>
<text x="83.6" y="70.7">VCCIO7A</text>
<text x="102.8" y="67.6">DVDD3v3</text>
<text x="140.7" y="66.9">GND</text>
<text x="140.7" y="69.4">GND</text>
<text x="140.7" y="72">GND</text>
<text x="179.1" y="66.9">GND</text>
<text x="179.1" y="69.4">GND</text>
<text x="179.1" y="72">GND</text>
<text x="234.7" y="68.2">NC</text>
<text x="234.7" y="70.7">NC</text>
<text x="42.9" y="73.3">VCC</text>
<text x="42.9" y="75.8">VCC</text>
<text x="83.4" y="73.3">VCCIO5B</text>
<text x="83.4" y="75.8">VCCIO5B</text>
<text x="140.7" y="74.5">GND</text>
<text x="140.7" y="77.1">GND</text>
<text x="179.1" y="74.5">GND</text>
<text x="179.1" y="77.1">GND</text>
<text x="234.7" y="73.3">NC</text>
<text x="234.7" y="75.8">NC</text>
<text x="42.9" y="78.3">VCC</text>
<text x="42.9" y="80.9">VCC</text>
<text x="42.9" y="83.4">VCC</text>
<text x="83.6" y="78.3">VCCIO5A</text>
<text x="83.6" y="80.9">VCCIO5A</text>
<text x="83.6" y="83.4">VCCIO4A</text>
<text x="140.7" y="79.6">GND</text>
<text x="140.7" y="82.1">GND</text>
<text x="179.1" y="79.6">GND</text>
<text x="179.1" y="82.1">GND</text>
<text x="234.7" y="78.3">NC</text>
<text x="234.7" y="80.9">NC</text>
<text x="234.7" y="83.4">NC</text>
<text x="42.9" y="86">VCC</text>
<text x="42.9" y="88.5">VCC</text>
<text x="83.6" y="86">VCCIO4A</text>
<text x="83.6" y="88.5">VCCIO4A</text>
<text x="140.7" y="84.7">GND</text>
<text x="140.7" y="87.2">GND</text>
<text x="140.7" y="89.8">GND</text>
<text x="179.1" y="84.7">GND</text>
<text x="179.1" y="87.2">GND</text>
<text x="179.1" y="89.8">GND</text>
<text x="234.7" y="86">NC</text>
<text x="234.7" y="88.5">NC</text>
<text x="42.9" y="91">VCC</text>
<text x="42.9" y="93.6">VCC</text>
<text x="83.6" y="91">VCCIO4A</text>
<text x="83.6" y="93.6">VCCIO4A</text>
<text x="140.7" y="92.3">GND</text>
<text x="140.7" y="94.8">GND</text>
<text x="179.1" y="92.3">GND</text>
<text x="179.1" y="94.8">GND</text>
<text x="234.7" y="91">NC</text>
<text x="234.7" y="93.6">NC</text>
<text x="24.1" y="100.6">DVDD3v3</text>
<text x="42.9" y="96.1">VCC</text>
<text x="42.9" y="98.7">VCC</text>
<text x="42.9" y="101.2">VCC</text>
<text x="83.4" y="98.7">VCCIO3B</text>
<text x="83.4" y="101.2">VCCIO3B</text>
<text x="83.6" y="96.1">VCCIO4A</text>
<text x="140.7" y="97.4">GND</text>
<text x="140.7" y="99.9">GND</text>
<text x="179.1" y="97.4">GND</text>
<text x="179.1" y="99.9">GND</text>
<text x="234.7" y="96.1">NC</text>
<text x="234.7" y="98.7">NC</text>
<text x="234.7" y="101.2">NC</text>
<text x="42.9" y="106.3">VCCPGM</text>
<text x="83.4" y="103.7">VCCIO3B</text>
<text x="83.4" y="106.3">VCCIO3B</text>
<text x="140.7" y="102.5">GND</text>
<text x="140.7" y="105">GND</text>
<text x="140.7" y="107.5">GND</text>
<text x="179.1" y="102.5">GND</text>
<text x="179.1" y="105">GND</text>
<text x="179.1" y="107.5">GND</text>
<text x="234.7" y="103.7">NC</text>
<text x="234.7" y="106.3">NC</text>
<text x="24.2" y="110.8">AVCC2v5</text>
<text x="42.9" y="108.8">VCCPGM</text>
<text x="42.9" y="111.4">VCCPGM</text>
<text x="83.6" y="108.8">VCCIO3A</text>
<text x="83.6" y="111.4">VCCIO3A</text>
<text x="140.7" y="110.1">GND</text>
<text x="140.7" y="112.6">GND</text>
<text x="179.1" y="110.1">GND</text>
<text x="179.1" y="112.6">GND</text>
<text x="234.7" y="108.8">NC</text>
<text x="234.7" y="111.4">NC</text>
<text x="234.7" y="113.9">NC</text>
<text x="42.9" y="116.4">VCCBAT</text>
<text x="102.9" y="118.4">AVCC2v5</text>
<text x="140.7" y="115.2">GND</text>
<text x="140.7" y="117.7">GND</text>
<text x="179.1" y="115.2">GND</text>
<text x="179.1" y="117.7">GND</text>
<text x="234.7" y="116.4">NC</text>
<text x="24.1" y="120.9">DVDD3v3</text>
<text x="83.3" y="124.1">VCC_AUX</text>
<text x="140.7" y="120.2">GND</text>
<text x="140.7" y="122.8">GND</text>
<text x="140.7" y="125.3">GND</text>
<text x="179.1" y="120.2">GND</text>
<text x="179.1" y="122.8">GND</text>
<text x="179.1" y="125.3">GND</text>
<text x="234.7" y="121.5">DNU</text>
<text x="234.7" y="124.1">DNU</text>
<text x="42.9" y="126.6">VCCPD3A</text>
<text x="42.9" y="129.1">VCCPD3B4A</text>
<text x="42.9" y="131.7">VCCPD3B4A</text>
<text x="83.3" y="126.6">VCC_AUX</text>
<text x="83.3" y="129.1">VCC_AUX</text>
<text x="83.3" y="131.7">VCC_AUX</text>
<text x="140.7" y="127.9">GND</text>
<text x="140.7" y="130.4">GND</text>
<text x="179.1" y="127.9">GND</text>
<text x="179.1" y="130.4">GND</text>
<text x="234.7" y="126.6">DNU</text>
<text x="234.7" y="129.1">DNU</text>
<text x="42.9" y="134.2">VCCPD3B4A</text>
<text x="42.9" y="136.8">VCCPD3B4A</text>
<text x="83.3" y="134.2">VCC_AUX</text>
<text x="83.3" y="136.8">VCC_AUX</text>
<text x="140.7" y="132.9">GND</text>
<text x="140.7" y="135.5">GND</text>
<text x="179.1" y="132.9">GND</text>
<text x="179.1" y="135.5">GND</text>
<text x="218.7" y="135.6">R100</text>
<text x="218.7" y="137.9">2k</text>
<text x="234.7" y="134.2">RREF_TL</text>
<text x="24.1" y="141.2">DVDD2v5</text>
<text x="42.9" y="139.3">VCCPD5A</text>
<text x="42.9" y="141.8">VCCPD5B</text>
<text x="81.4" y="141.8">VCCA_FPLL</text>
<text x="140.7" y="138">GND</text>
<text x="140.7" y="140.6">GND</text>
<text x="140.7" y="143.1">GND</text>
<text x="179.1" y="138">GND</text>
<text x="179.1" y="140.6">GND</text>
<text x="179.1" y="143.1">GND</text>
<text x="42.9" y="144.4">VCCPD5B</text>
<text x="42.9" y="146.9">VCCPD7A8A</text>
<text x="42.9" y="149.5">VCCPD7A8A</text>
<text x="81.4" y="144.4">VCCA_FPLL</text>
<text x="81.4" y="146.9">VCCA_FPLL</text>
<text x="81.4" y="149.5">VCCA_FPLL</text>
<text x="140.7" y="145.6">GND</text>
<text x="140.7" y="148.2">GND</text>
<text x="179.1" y="145.6">GND</text>
<text x="179.1" y="148.2">GND</text>
<text x="42.9" y="152">VCCPD7A8A</text>
<text x="42.9" y="154.5">VCCPD7A8A</text>
<text x="81.4" y="152">VCCA_FPLL</text>
<text x="81.4" y="154.5">VCCA_FPLL</text>
<text x="140.7" y="150.7">GND</text>
<text x="140.7" y="153.3">GND</text>
<text x="140.7" y="155.8">GND</text>
<text x="179.1" y="150.7">GND</text>
<text x="179.1" y="153.3">GND</text>
<text x="179.1" y="155.8">GND</text>
<text x="42.9" y="157.1">VCCPD7A8A</text>
<text x="140.7" y="158.3">GND</text>
<text x="179.1" y="158.3">GND</text>
</g>
<g font-size="1.8" fill="#0000c2">
<text x="57.1" y="162.5">DVDD1v1:</text>
<text x="57.1" y="164.6">DVDD1v2:</text>
<text x="57.1" y="166.6">AVCC2v5:</text>
<text x="67" y="166.6">max.</text>
<text x="67.2" y="162.5">max.</text>
<text x="67.2" y="164.6">max.</text>
<text x="72.7" y="166.6">160mA</text>
<text x="72.9" y="162.5">650mA</text>
<text x="72.9" y="164.6">60mA</text>
<text x="57.1" y="168.7">DVDD3v3:</text>
<text x="67.2" y="168.7">max.</text>
<text x="72.9" y="168.7">100mA</text>
</g>
</svg>
